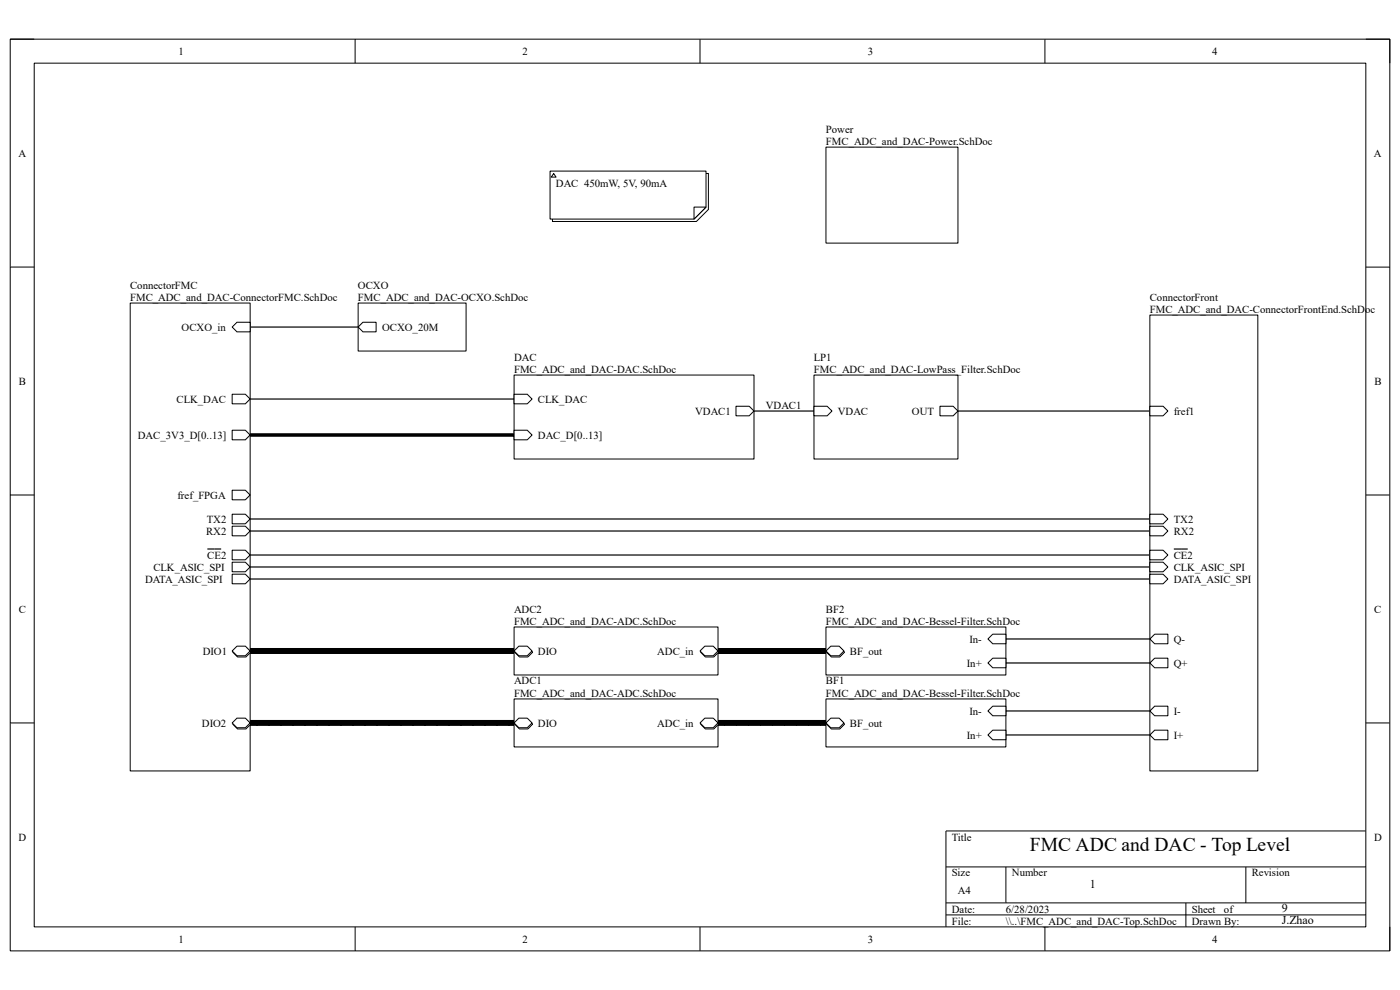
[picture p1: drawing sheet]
<svg xmlns="http://www.w3.org/2000/svg" width="297mm" height="210mm" viewBox="0 0 297 210" stroke-linecap="round" stroke-linejoin="round" font-family="sans-serif">
<path d="M2.2 8.3h292.7v193.4h-292.7z" fill="none" stroke="#000" stroke-width=".21"/>
<path d="M7.3 13.4h282.5v183.2h-282.5z" fill-rule="evenodd" fill="#fff"/>
<g fill="none" stroke="#000" stroke-width=".21">
<path d="M2.2 8.3h5.1M7.3 13.4h282.5v183.2h-282.5zM75.3 8.3v5.1M148.5 8.3v5.1M221.7 8.3v5.1M289.8 8.3h5.1v5.1M2.2 56.7h5.1M289.8 56.7h5.1M2.2 105h5.1M289.8 105h5.1M2.2 153.4h5.1M289.8 153.4h5.1"/>
<path d="M289.8 176.3h-89.1v20.3M75.3 196.6v5.1M148.5 196.6v5.1M200.7 183.9h89.1M200.7 191.5h89.1M200.7 194.1h89.1M213.4 183.9v7.6M221.7 196.6v5.1M251.6 191.5v5.1M264.3 183.9v7.6M294.9 196.6v5.1"/>
</g>
<path d="M27.6 64.3h25.5v99.2h-25.5z" fill-rule="evenodd" fill="#fff"/>
<path d="M27.6 64.3h25.5v99.2h-25.5z" fill="none" stroke="#000" stroke-width=".21"/>
<path d="M50.4 137.3h1.8l1 1.1-1 1h-1.8l-1-1z" fill-rule="evenodd" fill="#fff"/>
<path d="M50.4 137.3h1.8l1 1.1-1 1h-1.8l-1-1z" fill="none" stroke="#000" stroke-width=".21"/>
<path d="M50.3 137.1h1.8l1 1-1 1h-1.8l-1-1z" fill-rule="evenodd" fill="#fff"/>
<path d="M50.3 137.1h1.8l1 1-1 1h-1.8l-1-1z" fill="none" stroke="#000" stroke-width=".21"/>
<path d="M49.4 153.6l1-1h1.8l1 1-1 1h-1.8z" fill-rule="evenodd" fill="#fff"/>
<path d="M49.4 153.6l1-1h1.8l1 1-1 1h-1.8z" fill="none" stroke="#000" stroke-width=".21"/>
<path d="M50.3 152.3h1.8l1 1.1-1 1h-1.8l-1-1z" fill-rule="evenodd" fill="#fff"/>
<path d="M50.3 152.3h1.8l1 1.1-1 1h-1.8l-1-1z" fill="none" stroke="#000" stroke-width=".21"/>
<path d="M49.3 91.3h2.8l1 1-1 1h-2.8z" fill-rule="evenodd" fill="#fff"/>
<path d="M49.3 91.3h2.8l1 1-1 1h-2.8z" fill="none" stroke="#000" stroke-width=".21"/>
<path d="M49.3 83.6h2.8l1 1-1 1.1h-2.8z" fill-rule="evenodd" fill="#fff"/>
<path d="M49.3 83.6h2.8l1 1-1 1.1h-2.8z" fill="none" stroke="#000" stroke-width=".21"/>
<path d="M49.3 104h2.8l1 1-1 1h-2.8z" fill-rule="evenodd" fill="#fff"/>
<path d="M49.3 104h2.8l1 1-1 1h-2.8z" fill="none" stroke="#000" stroke-width=".21"/>
<path d="M49.3 109.1h2.8l1 1-1 1h-2.8z" fill-rule="evenodd" fill="#fff"/>
<path d="M49.3 109.1h2.8l1 1-1 1h-2.8z" fill="none" stroke="#000" stroke-width=".21"/>
<path d="M49.3 119.3h2.8l1 1-1 1h-2.8z" fill-rule="evenodd" fill="#fff"/>
<path d="M49.3 119.3h2.8l1 1-1 1h-2.8z" fill="none" stroke="#000" stroke-width=".21"/>
<path d="M49.3 111.6h2.8l1 1-1 1.1h-2.8z" fill-rule="evenodd" fill="#fff"/>
<path d="M49.3 111.6h2.8l1 1-1 1.1h-2.8z" fill="none" stroke="#000" stroke-width=".21"/>
<path d="M49.3 116.7h2.8l1 1-1 1.1h-2.8z" fill-rule="evenodd" fill="#fff"/>
<path d="M49.3 116.7h2.8l1 1-1 1.1h-2.8z" fill="none" stroke="#000" stroke-width=".21"/>
<path d="M44 116.5h2.9" fill="none" stroke="#000" stroke-width=".25"/>
<path d="M49.3 121.8h2.8l1 1-1 1h-2.8z" fill-rule="evenodd" fill="#fff"/>
<path d="M49.3 121.8h2.8l1 1-1 1h-2.8z" fill="none" stroke="#000" stroke-width=".21"/>
<path d="M49.3 69.4l1-1h2.8v2h-2.8z" fill-rule="evenodd" fill="#fff"/>
<path d="M49.3 69.4l1-1h2.8v2h-2.8z" fill="none" stroke="#000" stroke-width=".21"/>
<path d="M109.1 133h43.2v10.2h-43.2z" fill-rule="evenodd" fill="#fff"/>
<path d="M109.1 133h43.2v10.2h-43.2z" fill="none" stroke="#000" stroke-width=".21"/>
<path d="M110.2 137.3h1.8l1 1.1-1 1h-1.8l-1-1z" fill-rule="evenodd" fill="#fff"/>
<path d="M110.2 137.3h1.8l1 1.1-1 1h-1.8l-1-1z" fill="none" stroke="#000" stroke-width=".21"/>
<path d="M110.1 137.1h1.8l1 1-1 1h-1.8l-1-1z" fill-rule="evenodd" fill="#fff"/>
<path d="M110.1 137.1h1.8l1 1-1 1h-1.8l-1-1z" fill="none" stroke="#000" stroke-width=".21"/>
<path d="M149.7 137.3h1.7l1.1 1.1-1.1 1h-1.7l-1.1-1z" fill-rule="evenodd" fill="#fff"/>
<path d="M149.7 137.3h1.7l1.1 1.1-1.1 1h-1.7l-1.1-1z" fill="none" stroke="#000" stroke-width=".21"/>
<path d="M148.5 138.1l1-1h1.8l1 1-1 1h-1.8z" fill-rule="evenodd" fill="#fff"/>
<path d="M148.5 138.1l1-1h1.8l1 1-1 1h-1.8z" fill="none" stroke="#000" stroke-width=".21"/>
<path d="M175.2 31.2h28v20.4h-28z" fill-rule="evenodd" fill="#fff"/>
<path d="M175.2 31.2h28v20.4h-28z" fill="none" stroke="#000" stroke-width=".21"/>
<path d="M109.1 148.3h43.2v10.2h-43.2z" fill-rule="evenodd" fill="#fff"/>
<path d="M109.1 148.3h43.2v10.2h-43.2z" fill="none" stroke="#000" stroke-width=".21"/>
<path d="M109.2 153.6l1-1h1.8l1 1-1 1h-1.8z" fill-rule="evenodd" fill="#fff"/>
<path d="M109.2 153.6l1-1h1.8l1 1-1 1h-1.8z" fill="none" stroke="#000" stroke-width=".21"/>
<path d="M110.1 152.3h1.8l1 1.1-1 1h-1.8l-1-1z" fill-rule="evenodd" fill="#fff"/>
<path d="M110.1 152.3h1.8l1 1.1-1 1h-1.8l-1-1z" fill="none" stroke="#000" stroke-width=".21"/>
<path d="M149.7 152.6h1.7l1.1 1-1.1 1h-1.7l-1.1-1z" fill-rule="evenodd" fill="#fff"/>
<path d="M149.7 152.6h1.7l1.1 1-1.1 1h-1.7l-1.1-1z" fill="none" stroke="#000" stroke-width=".21"/>
<path d="M148.5 153.4l1-1.1h1.8l1 1.1-1 1h-1.8z" fill-rule="evenodd" fill="#fff"/>
<path d="M148.5 153.4l1-1.1h1.8l1 1.1-1 1h-1.8z" fill="none" stroke="#000" stroke-width=".21"/>
<path d="M109.1 79.6h50.9v17.8h-50.9z" fill-rule="evenodd" fill="#fff"/>
<path d="M109.1 79.6h50.9v17.8h-50.9z" fill="none" stroke="#000" stroke-width=".21"/>
<path d="M156.1 86.2h2.8l1.1 1-1.1 1h-2.8z" fill-rule="evenodd" fill="#fff"/>
<path d="M156.1 86.2h2.8l1.1 1-1.1 1h-2.8z" fill="none" stroke="#000" stroke-width=".21"/>
<path d="M109.1 83.6h2.8l1 1.1-1 1h-2.8z" fill-rule="evenodd" fill="#fff"/>
<path d="M109.1 83.6h2.8l1 1.1-1 1h-2.8z" fill="none" stroke="#000" stroke-width=".21"/>
<path d="M109.1 91.3h2.8l1 1-1 1h-2.8z" fill-rule="evenodd" fill="#fff"/>
<path d="M109.1 91.3h2.8l1 1-1 1h-2.8z" fill="none" stroke="#000" stroke-width=".21"/>
<path d="M172.7 79.6h30.5v17.8h-30.5z" fill-rule="evenodd" fill="#fff"/>
<path d="M172.7 79.6h30.5v17.8h-30.5z" fill="none" stroke="#000" stroke-width=".21"/>
<path d="M199.4 86.2h2.8l1 1-1 1h-2.8z" fill-rule="evenodd" fill="#fff"/>
<path d="M199.4 86.2h2.8l1 1-1 1h-2.8z" fill="none" stroke="#000" stroke-width=".21"/>
<path d="M172.7 86.2h2.8l1 1-1 1h-2.8z" fill-rule="evenodd" fill="#fff"/>
<path d="M172.7 86.2h2.8l1 1-1 1h-2.8z" fill="none" stroke="#000" stroke-width=".21"/>
<path d="M243.9 66.8h22.9v96.7h-22.9z" fill-rule="evenodd" fill="#fff"/>
<path d="M243.9 66.8h22.9v96.7h-22.9z" fill="none" stroke="#000" stroke-width=".21"/>
<path d="M243.9 111.6h2.9l1 1-1 1.1h-2.9z" fill-rule="evenodd" fill="#fff"/>
<path d="M243.9 111.6h2.9l1 1-1 1.1h-2.9z" fill="none" stroke="#000" stroke-width=".21"/>
<path d="M243.9 86.2h2.9l1 1-1 1h-2.9z" fill-rule="evenodd" fill="#fff"/>
<path d="M243.9 86.2h2.9l1 1-1 1h-2.9z" fill="none" stroke="#000" stroke-width=".21"/>
<path d="M243.9 116.7h2.9l1 1-1 1.1h-2.9z" fill-rule="evenodd" fill="#fff"/>
<path d="M243.9 116.7h2.9l1 1-1 1.1h-2.9z" fill="none" stroke="#000" stroke-width=".21"/>
<path d="M249 116.5h3" fill="none" stroke="#000" stroke-width=".25"/>
<path d="M243.9 109.1h2.9l1 1-1 1h-2.9z" fill-rule="evenodd" fill="#fff"/>
<path d="M243.9 109.1h2.9l1 1-1 1h-2.9z" fill="none" stroke="#000" stroke-width=".21"/>
<path d="M243.9 121.8h2.9l1 1-1 1h-2.9z" fill-rule="evenodd" fill="#fff"/>
<path d="M243.9 121.8h2.9l1 1-1 1h-2.9z" fill="none" stroke="#000" stroke-width=".21"/>
<path d="M243.9 119.3h2.9l1 1-1 1h-2.9z" fill-rule="evenodd" fill="#fff"/>
<path d="M243.9 119.3h2.9l1 1-1 1h-2.9z" fill="none" stroke="#000" stroke-width=".21"/>
<path d="M243.9 140.6l1.1-1h2.8v2.1h-2.8z" fill-rule="evenodd" fill="#fff"/>
<path d="M243.9 140.6l1.1-1h2.8v2.1h-2.8z" fill="none" stroke="#000" stroke-width=".21"/>
<path d="M243.9 135.6l1.1-1.1h2.8v2.1h-2.8z" fill-rule="evenodd" fill="#fff"/>
<path d="M243.9 135.6l1.1-1.1h2.8v2.1h-2.8z" fill="none" stroke="#000" stroke-width=".21"/>
<path d="M243.9 155.9l1.1-1h2.8v2h-2.8z" fill-rule="evenodd" fill="#fff"/>
<path d="M243.9 155.9l1.1-1h2.8v2h-2.8z" fill="none" stroke="#000" stroke-width=".21"/>
<path d="M243.9 150.8l1.1-1h2.8v2h-2.8z" fill-rule="evenodd" fill="#fff"/>
<path d="M243.9 150.8l1.1-1h2.8v2h-2.8z" fill="none" stroke="#000" stroke-width=".21"/>
<path d="M76 64.3h22.9v10.2h-22.9z" fill-rule="evenodd" fill="#fff"/>
<path d="M76 64.3h22.9v10.2h-22.9z" fill="none" stroke="#000" stroke-width=".21"/>
<path d="M76 69.4l1-1h2.8v2h-2.8z" fill-rule="evenodd" fill="#fff"/>
<path d="M76 69.4l1-1h2.8v2h-2.8z" fill="none" stroke="#000" stroke-width=".21"/>
<path d="M175.2 148.3h38.2v10.2h-38.2z" fill-rule="evenodd" fill="#fff"/>
<path d="M175.2 148.3h38.2v10.2h-38.2z" fill="none" stroke="#000" stroke-width=".21"/>
<path d="M209.6 150.8l1-1h2.8v2h-2.8z" fill-rule="evenodd" fill="#fff"/>
<path d="M209.6 150.8l1-1h2.8v2h-2.8z" fill="none" stroke="#000" stroke-width=".21"/>
<path d="M175.4 153.6l1-1h1.8l1 1-1 1h-1.8z" fill-rule="evenodd" fill="#fff"/>
<path d="M175.4 153.6l1-1h1.8l1 1-1 1h-1.8z" fill="none" stroke="#000" stroke-width=".21"/>
<path d="M175.2 153.4l1.1-1.1h1.7l1 1.1-1 1h-1.7z" fill-rule="evenodd" fill="#fff"/>
<path d="M175.2 153.4l1.1-1.1h1.7l1 1.1-1 1h-1.7z" fill="none" stroke="#000" stroke-width=".21"/>
<path d="M209.6 155.9l1-1h2.8v2h-2.8z" fill-rule="evenodd" fill="#fff"/>
<path d="M209.6 155.9l1-1h2.8v2h-2.8z" fill="none" stroke="#000" stroke-width=".21"/>
<path d="M175.2 133h38.2v10.2h-38.2z" fill-rule="evenodd" fill="#fff"/>
<path d="M175.2 133h38.2v10.2h-38.2z" fill="none" stroke="#000" stroke-width=".21"/>
<path d="M209.6 135.6l1-1.1h2.8v2.1h-2.8z" fill-rule="evenodd" fill="#fff"/>
<path d="M209.6 135.6l1-1.1h2.8v2.1h-2.8z" fill="none" stroke="#000" stroke-width=".21"/>
<path d="M175.4 138.4l1-1.1h1.8l1 1.1-1 1h-1.8z" fill-rule="evenodd" fill="#fff"/>
<path d="M175.4 138.4l1-1.1h1.8l1 1.1-1 1h-1.8z" fill="none" stroke="#000" stroke-width=".21"/>
<path d="M176.3 137.1h1.7l1 1-1 1h-1.7l-1.1-1z" fill-rule="evenodd" fill="#fff"/>
<path d="M176.3 137.1h1.7l1 1-1 1h-1.7l-1.1-1z" fill="none" stroke="#000" stroke-width=".21"/>
<path d="M209.6 140.6l1-1h2.8v2.1h-2.8z" fill-rule="evenodd" fill="#fff"/>
<path d="M209.6 140.6l1-1h2.8v2.1h-2.8z" fill="none" stroke="#000" stroke-width=".21"/>
<path d="M117.2 36.8h33.1v7.6l-2.6 2.6h-30.5z" fill-rule="evenodd" fill="#fff"/>
<path d="M117.2 36.8h33.1v7.6l-2.6 2.6h-30.5z" fill="none" stroke="#000" stroke-width=".21"/>
<path d="M116.7 36.3h33.1v7.6l-2.6 2.6h-30.5z" fill-rule="evenodd" fill="#fff"/>
<path d="M116.7 36.3h33.1v7.6l-2.6 2.6h-30.5z" fill="none" stroke="#000" stroke-width=".21"/>
<path d="M147.2 43.9h2.6l-2.6 2.6z" fill="#fff"/>
<path d="M147.2 43.9h2.6l-2.6 2.6z" fill="none" stroke="#000" stroke-width=".21"/>
<path d="M117.5 36.8l.5 .8h-1z" fill="#fff"/>
<path d="M117.5 36.8l.5 .8h-1z" fill="none" stroke="#000" stroke-width=".21"/>
<g fill="none" stroke="#000" stroke-width=".25">
<path d="M53.1 69.4h22.9M53.1 84.7h56M160 87.2h12.7M203.2 87.2h40.7M53.1 117.7h190.8M53.1 112.6h190.8M53.1 110.1h190.8M53.1 138.1h56M53.1 122.8h190.8M53.1 120.3h190.8M152.3 138.1h22.9M213.4 135.6h30.5"/>
<path d="M53.1 153.4h56M152.3 153.4h22.9M213.4 155.9h30.5M213.4 150.8h30.5M213.4 140.6h30.5"/>
</g>
<path d="M53.1 92.3h56" fill="none" stroke="#000" stroke-width=".76" stroke-linecap="butt"/>
<path d="M53.1 138.1h56M152.3 138.1h22.9M53.1 153.4h56M152.3 153.4h22.9" fill="none" stroke="#000" stroke-width="1.3" stroke-linecap="butt"/>
<g fill="none" stroke="#000" stroke-width=".38">
<path d="M53.6 137.7l1 .8M56.1 137.7l1 .8M58.7 137.7l1 .8M61.2 137.7l1 .8M63.8 137.7l1 .8M66.3 137.7l1 .8M68.8 137.7l1.1 .8M71.4 137.7l1 .8M73.9 137.7l1.1 .8M76.5 137.7l1 .8M79 137.7l1 .8M81.6 137.7l1 .8"/>
<path d="M84.1 137.7l1 .8M86.7 137.7l1 .8M89.2 137.7l1 .8M91.8 137.7l1 .8M94.3 137.7l1 .8M96.8 137.7l1.1 .8M99.4 137.7l1 .8M101.9 137.7l1.1 .8M104.5 137.7l1 .8M107 137.7l1 .8M152.8 137.7l1 .8M155.4 137.7l1 .8"/>
<path d="M157.9 137.7l1 .8M160.5 137.7l1 .8M163 137.7l1 .8M165.6 137.7l1 .8M168.1 137.7l1 .8M170.7 137.7l1 .8M173.2 137.6l1 .9M53.6 152.9l1 .9M56.1 152.9l1 .9M58.7 152.9l1 .9M61.2 152.9l1 .9M63.8 152.9l1 .9"/>
<path d="M66.3 152.9l1 .9M68.8 152.9l1.1 .9M71.4 152.9l1 .9M73.9 152.9l1.1 .9M76.5 152.9l1 .9M79 152.9l1 .9M81.6 152.9l1 .9M84.1 152.9l1 .9M86.7 152.9l1 .9M89.2 152.9l1 .9M91.8 152.9l1 .9M94.3 152.9l1 .9"/>
<path d="M96.8 152.9l1.1 .9M99.4 152.9l1 .9M101.9 152.9l1.1 .9M104.5 152.9l1 .9M107 152.9l1 .9M152.8 152.9l1 .9M155.4 152.9l1 .9M157.9 152.9l1 .9M160.5 152.9l1 .9M163 152.9l1 .9M165.6 152.9l1 .9M168.1 152.9l1 .9"/>
<path d="M170.7 152.9l1 .9M173.2 152.9l1 .9"/>
</g>
<text font-size="4.1" x="218.5" y="180.5">FMC ADC and DAC - Top Level</text>
<g font-size="2.5">
<text x="231.2" y="188.4">1</text>
<text x="271.9" y="196.1">J.Zhao</text>
<text x="271.9" y="193.5">9</text>
</g>
<g font-size="2.3">
<text x="37.9" y="11.6">1</text>
<text x="110.9" y="11.6">2</text>
<text x="184.1" y="11.6">3</text>
<text x="257.2" y="11.6">4</text>
<text x="175.2" y="28.2">Power</text>
<text x="3.9" y="33.2">A</text>
<text x="175.2" y="30.7">FMC_ADC_and_DAC-Power.SchDoc</text>
<text x="291.5" y="33.2">A</text>
<text x="117.9" y="39.6">DAC 450mW, 5V, 90mA</text>
<text x="27.6" y="61.3">ConnectorFMC</text>
<text x="27.6" y="63.8">FMC_ADC_and_DAC-ConnectorFMC.SchDoc</text>
<text x="75.9" y="61.3">OCXO</text>
<text x="75.9" y="63.8">FMC_ADC_and_DAC-OCXO.SchDoc</text>
<text x="243.9" y="63.8">ConnectorFront</text>
<text x="38.5" y="70.1">OCXO_in</text>
<text x="81.1" y="70.1">OCXO_20M</text>
<text x="243.9" y="66.3">FMC_ADC_and_DAC-ConnectorFrontEnd.SchDoc</text>
<text x="109.1" y="76.5">DAC</text>
<text x="172.7" y="76.5">LP1</text>
<text x="4" y="81.6">B</text>
<text x="109.1" y="79">FMC_ADC_and_DAC-DAC.SchDoc</text>
<text x="172.7" y="79">FMC_ADC_and_DAC-LowPass_Filter.SchDoc</text>
<text x="291.6" y="81.6">B</text>
<text x="37.5" y="85.4">CLK_DAC</text>
<text x="114.1" y="85.4">CLK_DAC</text>
<text x="147.5" y="88">VDAC1</text>
<text x="162.5" y="86.7">VDAC1</text>
<text x="177.8" y="88">VDAC</text>
<text x="193.5" y="88">OUT</text>
<text x="249" y="88">fref1</text>
<text x="29.3" y="93">DAC_3V3_D[0..13]</text>
<text x="114.1" y="93">DAC_D[0..13]</text>
<text x="37.6" y="105.8">fref_FPGA</text>
<text x="43.7" y="113.4">RX2</text>
<text x="43.9" y="110.9">TX2</text>
<text x="249" y="113.4">RX2</text>
<text x="249" y="110.9">TX2</text>
<text x="44" y="118.5">CE2</text>
<text x="249" y="118.5">CE2</text>
<text x="30.8" y="123.6">DATA_ASIC_SPI</text>
<text x="32.6" y="121">CLK_ASIC_SPI</text>
<text x="249" y="123.6">DATA_ASIC_SPI</text>
<text x="249" y="121">CLK_ASIC_SPI</text>
<text x="4" y="130">C</text>
<text x="109.1" y="130">ADC2</text>
<text x="175.2" y="130">BF2</text>
<text x="291.5" y="130">C</text>
<text x="109.1" y="132.5">FMC_ADC_and_DAC-ADC.SchDoc</text>
<text x="175.2" y="132.5">FMC_ADC_and_DAC-Bessel-Filter.SchDoc</text>
<text x="205.7" y="136.3">In-</text>
<text x="249" y="136.3">Q-</text>
<text x="43" y="138.9">DIO1</text>
<text x="114.1" y="138.9">DIO</text>
<text x="139.4" y="138.9">ADC_in</text>
<text x="180.3" y="138.9">BF_out</text>
<text x="205.1" y="141.4">In+</text>
<text x="249" y="141.4">Q+</text>
<text x="109.1" y="145.2">ADC1</text>
<text x="109.1" y="147.8">FMC_ADC_and_DAC-ADC.SchDoc</text>
<text x="175.2" y="145.2">BF1</text>
<text x="175.2" y="147.8">FMC_ADC_and_DAC-Bessel-Filter.SchDoc</text>
<text x="42.8" y="154.1">DIO2</text>
<text x="114.1" y="154.1">DIO</text>
<text x="139.4" y="154.1">ADC_in</text>
<text x="180.3" y="154.1">BF_out</text>
<text x="205.7" y="151.6">In-</text>
<text x="249" y="151.6">I-</text>
<text x="205.1" y="156.7">In+</text>
<text x="249" y="156.7">I+</text>
<text x="3.9" y="178.3">D</text>
<text x="201.9" y="178.3">Title</text>
<text x="291.5" y="178.3">D</text>
<text x="201.9" y="185.9">Size</text>
<text x="214.7" y="185.9">Number</text>
<text x="265.5" y="185.9">Revision</text>
<text x="203.2" y="189.7">A4</text>
<text x="201.9" y="193.6">Date:</text>
<text x="201.9" y="196.1">File:</text>
<text x="213.4" y="193.6">6/28/2023</text>
<text x="213.4" y="196.1">\\..\FMC_ADC_and_DAC-Top.SchDoc</text>
<text x="252.9" y="196.1">Drawn By:</text>
<text x="252.9" y="193.6">Sheet</text>
<text x="259.7" y="193.6">of</text>
<text x="37.9" y="199.9">1</text>
<text x="110.9" y="199.9">2</text>
<text x="184.1" y="199.9">3</text>
<text x="257.2" y="199.9">4</text>
</g>
</svg>
